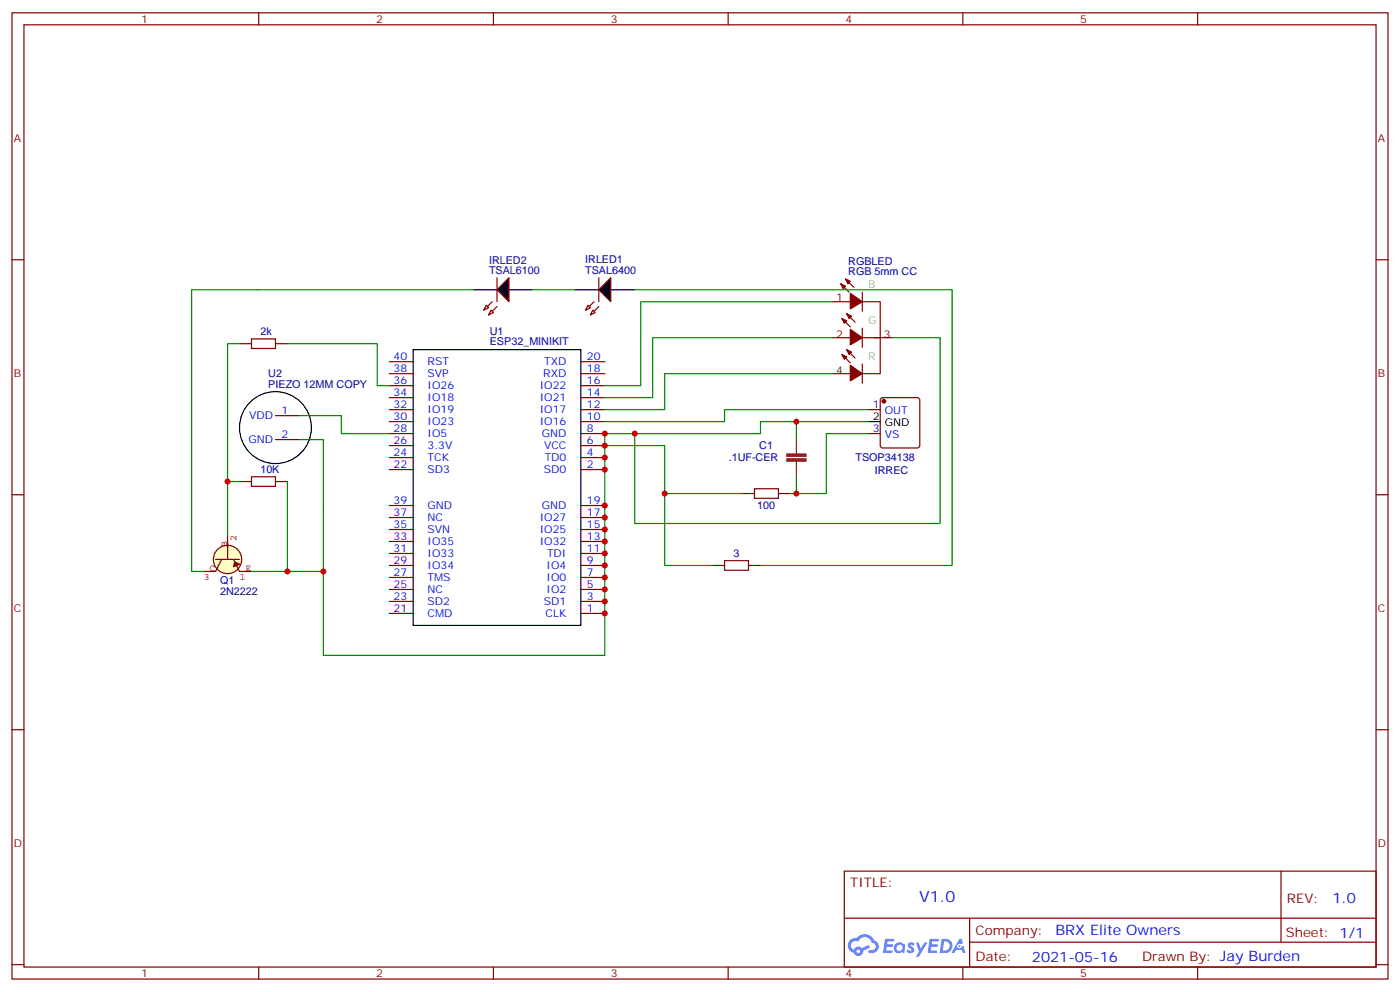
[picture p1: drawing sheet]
<svg xmlns="http://www.w3.org/2000/svg" width="412mm" height="292mm" viewBox="0 0 412 292" stroke-linecap="round" stroke-linejoin="round" font-family="sans-serif">
<g fill="none" stroke="#870000" stroke-width=".35">
<path d="M3.5 3.8h405.4v284.3h-405.4zM7.1 7.3h398.2v277.3h-398.2zM76.2 3.8v3.5M145.3 3.8v3.5M214.5 3.8v3.5M283.6 3.8v3.5M352.8 3.8v3.5M3.5 76.4h3.6M405.3 76.4h3.6M3.5 145.6h3.6M405.3 145.6h3.6M3.5 214.7h3.6"/>
<path d="M405.3 214.7h3.6M248.7 256.4h156.6v28.2h-156.6zM377.3 256.4v20.9M248.7 270.2h156.5M285.6 277.3h119.6M285.6 270.2v14.1M3.5 283.9h3.6M76.2 284.6v3.5M145.3 284.6v3.5M214.5 284.6v3.5M283.6 284.6v3.5M352.8 284.6v3.5"/>
<path d="M405.3 283.9h3.6"/>
</g>
<g fill="#5487ff">
<path d="M267.7 277.5a1.22 1.22 0 0 1 1.7 .3l-.4 .6a.47 .47 0 0 0-.3-.4 .47 .47 0 0 0-.5 .2l.1 .2a1.14 1.14 0 0 1 .8 1.7 1.14 1.14 0 0 1-1.9 0l-.2-.2 .5-.5 .7 .4a.29 .29 0 0 0 .3-.2 .29 .29 0 0 0-.2-.4 1.04 1.04 0 0 1-.6-1.7z"/>
<path d="M260.7 276.3h2.4l.3 .2-.2 .5h-1.8l-.1 .9h1.5l.3 .4-.3 .3h-1.6l-.2 1.1 1.7 .1 .2 .3-.2 .3h-2.6z"/>
<path d="M273.8 276.3h2.4l.3 .2-.1 .5h-1.8l-.2 .9h1.6l.3 .4-.4 .3h-1.6l-.1 1.1 1.7 .1 .2 .3-.2 .3h-2.6z"/>
<path d="M282.6 276.3h.7l.3 1.2-.6 .4a.69 .69 0 0 0-1 .2 .69 .69 0 0 0 .4 1 .69 .69 0 0 0 .9-.6l.5-.3 .6 2.2h-.8l-.2-.8h-1.8l-.5 .8h-.8z"/>
<path d="M269.8 277.4h.8l.6 1.8 1.1-1.8h.9l-2.6 4.2h-.8l.9-1.6z"/>
<path d="M277.4 276.3l-.6 4.1h1.3a2.11 2.11 0 0 0 2.5-2.1 2.11 2.11 0 0 0-2.5-2zM278.1 277a1.39 1.39 0 0 1 1.7 1.4 1.39 1.39 0 0 1-1.8 1.3h-.3z"/>
<path d="M263.7 277.9a1.54 1.54 0 0 0-.1 2.2 1.54 1.54 0 0 0 2.2 .1l.6 .2 .3-2.3-.2-.2h-.4a1.49 1.49 0 0 0-2.4 0zM264 278.9a.94 .94 0 0 1 1.8 0 .94 .94 0 0 1-1.8 0z"/>
<path d="M250.4 276.7a2.18 2.18 0 0 0 1.1 3.7 1.44 1.44 0 0 0 1.6 .9 1.44 1.44 0 0 0 1.2-1.5l2-1-.5-.7-1.9 .9a1.47 1.47 0 0 0-2.4 .5 1.39 1.39 0 0 1-.7-2 1.39 1.39 0 0 1 2-.4 2.12 2.12 0 0 1 2.2-1.3 2.12 2.12 0 0 1 1.9 1.7 1.14 1.14 0 0 1 1.1 1.4 1.14 1.14 0 0 1-1.7 .7 .43 .43 0 0 0-.5 .4 .43 .43 0 0 0 .4 .5 1.98 1.98 0 0 0 2.5-1.3 1.98 1.98 0 0 0-1.2-2.5 3.1 3.1 0 0 0-5.3-.7l-.9 .1zM252.3 280a.55 .55 0 0 1 1.1 0 .55 .55 0 0 1-1.1 0z"/>
<circle cx="282.6" cy="278.4" r=".26"/>
</g>
<path d="M169.3 85.3h7.1M179.9 85.3h7.1" fill="none" stroke="#000" stroke-width=".35"/>
<path d="M176.4 85.3l3.5-3.6v7.1z" fill="#000" stroke="#870000" stroke-width=".35"/>
<path d="M175 88.8l-2.5 2.5M176.4 90.2l-2.5 2.5" fill="none" stroke="#870000" stroke-width=".35"/>
<g fill="#f0f0f0" stroke="#870000" stroke-width=".35">
<path d="M173.2 89.9l.7 .7-1.4 .7z"/>
<path d="M174.6 91.3l.7 .7-1.4 .7z"/>
</g>
<path d="M145 88.8l-2.5 2.5M146.4 90.2l-2.5 2.5M176.4 81.7v7.1" fill="none" stroke="#870000" stroke-width=".35"/>
<path d="M139.3 85.3h7.1M149.9 85.3h7.1" fill="none" stroke="#000" stroke-width=".35"/>
<path d="M146.4 85.3l3.5-3.6v7.1z" fill="#000" stroke="#870000" stroke-width=".35"/>
<g fill="#f0f0f0" stroke="#870000" stroke-width=".35">
<path d="M143.2 89.9l.7 .7-1.4 .7z"/>
<path d="M144.6 91.3l.7 .7-1.4 .7z"/>
</g>
<g fill="none" stroke="#870000" stroke-width=".35">
<path d="M146.4 81.7v7.1M245.2 99.4h5.3M245.2 88.8h5.3M247.6 83.5l2.5 2.5M248 93.7l2.5 2.5M249.1 82.1l2.4 2.5M249.4 92.3l2.5 2.5M254 88.8h5.3v21.2h-5.3M254 99.4h8.8M254 86v5.6M254 96.6v5.6M114.7 117h7"/>
<path d="M114.7 113.5h7M114.7 110h7M114.7 106.4h7M171.1 117h7.1M171.1 113.5h7.1M171.1 110h7.1M171.1 106.4h7.1M245.2 110h5.3M248 104.3l2.5 2.5M249.4 102.9l2.5 2.5M254 107.1v5.7M114.7 138.2h7"/>
<path d="M114.7 134.7h7M114.7 131.1h7M114.7 124.1h7M114.7 120.5h7M114.7 127.6h7M171.1 138.2h7.1M171.1 134.7h7.1M171.1 131.1h7.1M171.1 124.1h7.1M171.1 120.5h7.1M171.1 127.6h7.1M114.7 159.3h7"/>
<path d="M114.7 155.8h7M114.7 152.3h7M114.7 148.8h7M171.1 159.3h7.1M171.1 155.8h7.1M171.1 152.3h7.1M171.1 148.8h7.1M114.7 177h7M114.7 173.5h7M114.7 169.9h7M114.7 166.4h7M114.7 162.9h7"/>
<path d="M171.1 177h7.1M171.1 173.5h7.1M171.1 169.9h7.1M171.1 166.4h7.1M171.1 162.9h7.1M114.7 180.5h7M171.1 180.5h7.1"/>
</g>
<path d="M121.7 102.9h49.4v81.1h-49.4z" fill="none" stroke="#000" stroke-width=".35"/>
<g fill="#870000" stroke="#870000" stroke-width=".35">
<path d="M247.6 83.5l1.5 .7-.7 .7z"/>
<path d="M249.1 82.1l1.4 .7-.7 .7z"/>
<path d="M250.5 86.3l3.5 2.5-3.5 2.1z"/>
<path d="M248 93.7l1.4 .7-.7 .7z"/>
<path d="M249.4 92.3l1.4 .7-.7 .7z"/>
<path d="M250.5 96.9l3.5 2.5-3.5 2.1z"/>
<path d="M248 104.3l1.4 .7-.7 .7z"/>
<path d="M249.4 102.9l1.4 .7-.7 .7z"/>
<path d="M250.5 107.5l3.5 2.5-3.5 2.1z"/>
</g>
<circle cx="67" cy="164.6" r="4.2" fill="#ffffc2" stroke="#850000" stroke-width=".35"/>
<path d="M69.1 165.3l1.5 .8-1.8 .7z" fill="#850000" stroke="#850000" stroke-width=".35"/>
<path d="M67 157.6v7M63.5 164.6h7.1M65.3 164.6l-1.8 3.6h-3.5M68.8 164.6l1.8 3.6h3.5" fill="none" stroke="#850000" stroke-width=".35"/>
<g fill="none" stroke="#870000" stroke-width=".35">
<path d="M74.1 99.7h7v2.9h-7zM70.6 101.1h3.5M81.1 101.1h3.6M259.5 117.2l.5-.2h10.2l.5 .2 .2 .5v13.4l-.2 .5-.5 .2h-10.2l-.5-.2-.2-.5v-13.4zM81.1 122.3h7.1M81.1 129.4h7.1M255.8 120.5h3.5M255.8 127.6h3.5M70.6 141.7h3.5M74.1 140.3h7v2.8h-7zM81.1 141.7h3.6M218.7 145.2h3.5"/>
<path d="M222.2 143.8h7.1v2.8h-7.1zM229.3 145.2h3.5M209.9 166.4h3.5M213.4 165h7.1v2.8h-7.1zM220.5 166.4h3.5"/>
</g>
<g fill="none" stroke="#000" stroke-width=".35">
<path d="M255.8 124.1h3.5"/>
<circle cx="81.1" cy="125.8" r="10.6"/>
</g>
<path d="M234.6 129.4v4.2M234.6 135.7v4.2" fill="none" stroke="#8c2424" stroke-width=".35"/>
<g fill="#8c2424" stroke="#8c2424" stroke-width=".35">
<path d="M231.8 135h5.6v.7h-5.6z"/>
<path d="M231.8 133.6h5.6v.7h-5.6z"/>
</g>
<circle cx="260.3" cy="118.1" r=".53" fill="#870000" stroke="#870000" stroke-width=".35"/>
<g fill="none" stroke="#008700" stroke-width=".35">
<path d="M139.3 85.3h-82.9v82.9h3.6M157 85.3h12.3M187 85.3h93.5v81.1h-56.5M245.2 88.8h-56.5v24.7h-10.5M245.2 99.4h-52.9v17.6h-14.1M262.8 99.4h14.1v54.7h-89.9v-26.5M70.6 101.1h-3.6v56.5M84.7 101.1h26.4v12.4h3.6M245.2 110h-49.4v10.5h-17.6M88.2 122.3h12.3v5.3h14.2M178.2 131.1h17.6v35.3h14.1M234.6 124.1v5.3"/>
<path d="M234.6 139.9v5.3M255.8 127.6h-12.4v17.6h-10.6M255.8 124.1h-31.8v3.5h-45.8v65.3h-83v-63.5h-7M255.8 120.5h-42.4v3.6h-35.2M67 141.7h3.6M84.7 141.7v26.5M195.8 145.2h22.9M74.1 168.2h21.1"/>
</g>
<g fill="#c00">
<circle cx="67" cy="141.7" r=".88"/>
<circle cx="234.6" cy="124.1" r=".88"/>
<circle cx="195.8" cy="145.2" r=".88"/>
<circle cx="234.6" cy="145.2" r=".88"/>
<circle cx="187" cy="127.6" r=".88"/>
<circle cx="178.2" cy="131.1" r=".88"/>
<circle cx="178.2" cy="180.5" r=".88"/>
<circle cx="178.2" cy="138.2" r=".88"/>
<circle cx="178.2" cy="177" r=".88"/>
<circle cx="178.2" cy="134.7" r=".88"/>
<circle cx="178.2" cy="173.5" r=".88"/>
<circle cx="178.2" cy="169.9" r=".88"/>
<circle cx="178.2" cy="166.4" r=".88"/>
<circle cx="178.2" cy="162.9" r=".88"/>
<circle cx="178.2" cy="159.3" r=".88"/>
<circle cx="178.2" cy="155.8" r=".88"/>
<circle cx="178.2" cy="152.3" r=".88"/>
<circle cx="178.2" cy="148.8" r=".88"/>
<circle cx="178.2" cy="127.6" r=".88"/>
<circle cx="95.3" cy="168.2" r=".88"/>
<circle cx="84.7" cy="168.2" r=".88"/>
</g>
<text font-size="4.6" fill="#00f" x="270.8" y="265.4">V1.0</text>
<g font-size="4.2" fill="#00f">
<text x="392.5" y="265.6">1.0</text>
<text x="310.9" y="275.2">BRX Elite Owners</text>
<text x="304" y="283">2021-05-16</text>
</g>
<g font-size="3.9" fill="#800">
<text x="250.5" y="260.9">TITLE:</text>
<text x="379.1" y="265.6">REV:</text>
<text x="287.4" y="275.1">Company:</text>
<text x="378.7" y="275.8">Sheet: 1/1</text>
<text x="287.4" y="282.8">Date:</text>
<text x="336.4" y="282.9">Drawn By: Jay Burden</text>
</g>
<g font-size="3.2" fill="#800">
<text x="41.6" y="6.8">1</text>
<text x="110.8" y="6.8">2</text>
<text x="179.9" y="6.8">3</text>
<text x="249.1" y="6.8">4</text>
<text x="318.2" y="6.8">5</text>
<text x="4.1" y="41.9">A</text>
<text x="405.9" y="41.9">A</text>
<text x="246.3" y="88.4">1</text>
<text x="246.3" y="99.4">2</text>
<text x="260.3" y="99.4">3</text>
<text x="4.1" y="111">B</text>
<text x="246.3" y="110">4</text>
<text x="405.9" y="111">B</text>
<text x="4.1" y="180.2">C</text>
<text x="405.9" y="180.2">C</text>
<text x="4.1" y="249.3">D</text>
<text x="405.9" y="249.3">D</text>
<text x="41.6" y="287.6">1</text>
<text x="110.8" y="287.6">2</text>
<text x="179.9" y="287.6">3</text>
<text x="249.1" y="287.6">4</text>
<text x="318.2" y="287.6">5</text>
</g>
<g font-size="3.2" fill="#000080">
<text x="144" y="77.6">IRLED2</text>
<text x="172.4" y="77.5">IRLED1</text>
<text x="249.9" y="77.8">RGBLED</text>
<text x="144" y="80.7">TSAL6100</text>
<text x="172.4" y="80.7">TSAL6400</text>
<text x="249.9" y="81">RGB 5mm CC</text>
<text x="76.7" y="98.7">2k</text>
<text x="144.3" y="101.7">ESP32_MINIKIT</text>
<text x="144.3" y="98.4">U1</text>
<text x="79" y="111">U2</text>
<text x="79" y="114.2">PIEZO 12MM COPY</text>
<text x="214.7" y="135.8">.1UF-CER</text>
<text x="223.7" y="132.3">C1</text>
<text x="252" y="135.8">TSOP34138</text>
<text x="76.7" y="139.2">10K</text>
<text x="257.7" y="139.3">IRREC</text>
<text x="223" y="149.9">100</text>
<text x="216" y="163.9">3</text>
<text x="64.8" y="171.9">Q1</text>
<text x="64.8" y="175">2N2222</text>
</g>
<g font-size="3.2" fill="#999">
<text x="255.8" y="84.8">B</text>
<text x="255.8" y="95.4">G</text>
<text x="255.8" y="106">R</text>
</g>
<g font-size="3.2" fill="#00f">
<text x="115.9" y="106.1">40</text>
<text x="125.9" y="107.5">RST</text>
<text x="160.3" y="107.5">TXD</text>
<text x="172.9" y="106.1">20</text>
<text x="115.9" y="113.1">36</text>
<text x="115.9" y="109.6">38</text>
<text x="125.9" y="111">SVP</text>
<text x="160" y="111">RXD</text>
<text x="172.9" y="113.1">16</text>
<text x="172.9" y="109.6">18</text>
<text x="115.9" y="116.7">34</text>
<text x="125.9" y="118.1">IO18</text>
<text x="125.9" y="114.5">IO26</text>
<text x="159" y="118.1">IO21</text>
<text x="159" y="114.5">IO22</text>
<text x="172.9" y="116.7">14</text>
<text x="73.4" y="123.4">VDD</text>
<text x="82.9" y="122">1</text>
<text x="115.9" y="123.7">30</text>
<text x="115.9" y="120.2">32</text>
<text x="125.9" y="125.1">IO23</text>
<text x="125.9" y="121.6">IO19</text>
<text x="159" y="125.1">IO16</text>
<text x="159" y="121.6">IO17</text>
<text x="172.9" y="123.7">10</text>
<text x="172.9" y="120.2">12</text>
<text x="257.1" y="120.2">1</text>
<text x="260.6" y="122">OUT</text>
<text x="73.2" y="130.4">GND</text>
<text x="82.9" y="129">2</text>
<text x="115.9" y="130.8">26</text>
<text x="115.9" y="127.2">28</text>
<text x="125.9" y="128.7">IO5</text>
<text x="159.6" y="128.7">GND</text>
<text x="172.9" y="130.8">6</text>
<text x="172.9" y="127.2">8</text>
<text x="257.1" y="127.2">3</text>
<text x="260.6" y="129">VS</text>
<text x="115.9" y="137.8">22</text>
<text x="115.9" y="134.3">24</text>
<text x="125.9" y="135.7">TCK</text>
<text x="125.9" y="132.2">3.3V</text>
<text x="160.3" y="132.2">VCC</text>
<text x="160.4" y="135.7">TD0</text>
<text x="172.9" y="137.8">2</text>
<text x="172.9" y="134.3">4</text>
<text x="125.9" y="139.2">SD3</text>
<text x="160.2" y="139.2">SD0</text>
<text x="115.9" y="148.4">39</text>
<text x="125.9" y="149.8">GND</text>
<text x="159.6" y="149.8">GND</text>
<text x="172.9" y="148.4">19</text>
<text x="115.9" y="155.5">35</text>
<text x="115.9" y="151.9">37</text>
<text x="125.9" y="153.4">NC</text>
<text x="159" y="153.4">IO27</text>
<text x="172.9" y="155.5">15</text>
<text x="172.9" y="151.9">17</text>
<text x="115.9" y="159">33</text>
<text x="125.9" y="160.4">IO35</text>
<text x="125.9" y="156.9">SVN</text>
<text x="159" y="160.4">IO32</text>
<text x="159" y="156.9">IO25</text>
<text x="172.9" y="159">13</text>
<text x="115.9" y="166.1">29</text>
<text x="115.9" y="162.5">31</text>
<text x="125.9" y="167.5">IO34</text>
<text x="125.9" y="163.9">IO33</text>
<text x="161" y="167.5">IO4</text>
<text x="161.1" y="163.9">TDI</text>
<text x="172.9" y="166.1">9</text>
<text x="172.9" y="162.5">11</text>
<text x="115.9" y="173.1">25</text>
<text x="115.9" y="169.6">27</text>
<text x="125.9" y="171">TMS</text>
<text x="161" y="171">IO0</text>
<text x="172.9" y="173.1">5</text>
<text x="172.9" y="169.6">7</text>
<text x="115.9" y="176.6">23</text>
<text x="125.9" y="178">SD2</text>
<text x="125.9" y="174.5">NC</text>
<text x="160.2" y="178">SD1</text>
<text x="161" y="174.5">IO2</text>
<text x="172.9" y="176.6">3</text>
<text x="115.9" y="180.2">21</text>
<text x="125.9" y="181.6">CMD</text>
<text x="160.7" y="181.6">CLK</text>
<text x="172.9" y="180.2">1</text>
</g>
<g font-size="3.2">
<text x="257.1" y="123.7">2</text>
<text x="260.6" y="125.5">GND</text>
</g>
<g font-size="2.8" fill="#840000">
<text x="67" y="161" transform="rotate(-90 67 161)">B</text>
<text x="69.7" y="159.3" transform="rotate(-90 69.7 159.3)">2</text>
<text x="60" y="170.8">3</text>
<text x="61.7" y="168.1">C</text>
<text x="70.6" y="170.8">1</text>
<text x="72.3" y="168.1">E</text>
</g>
</svg>
